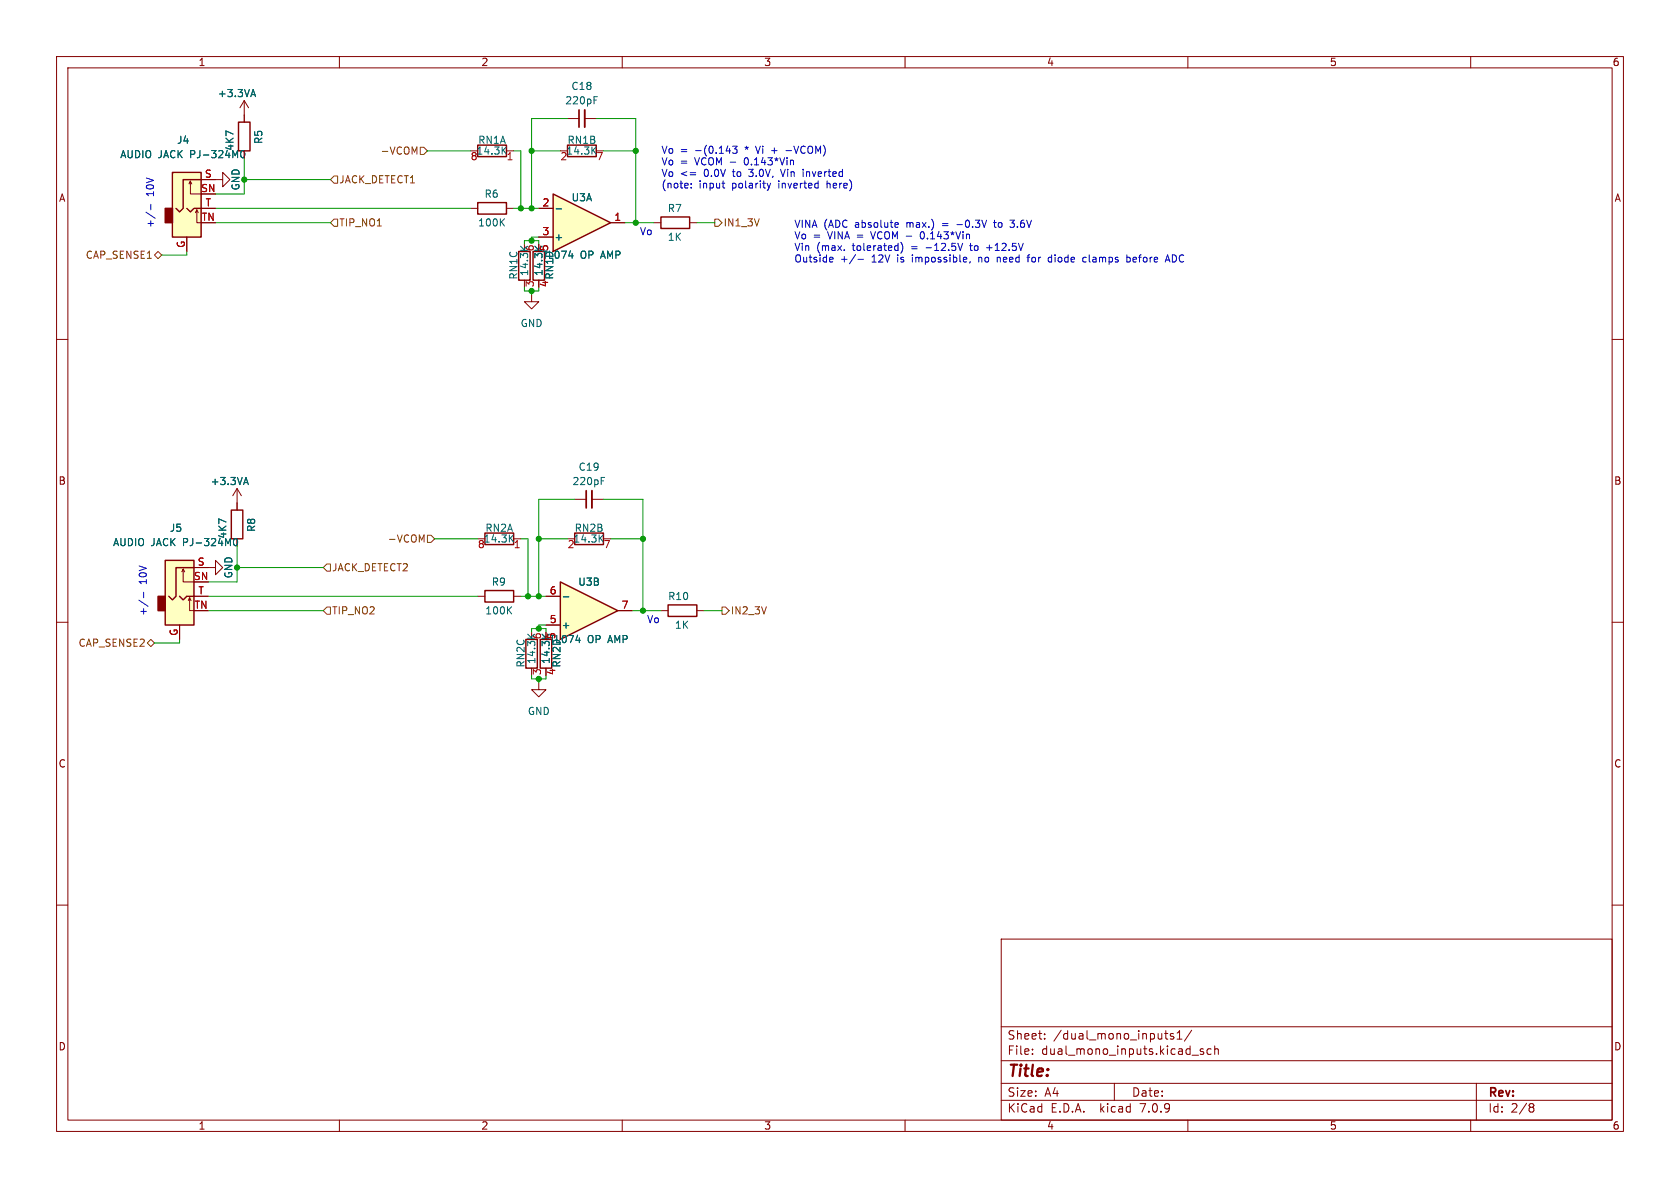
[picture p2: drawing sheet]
<svg xmlns="http://www.w3.org/2000/svg" width="297mm" height="210mm" viewBox="0 0 297 210" stroke-linecap="round" stroke-linejoin="round" font-family="sans-serif">
<g fill="none" stroke="#840000" stroke-width=".18">
<path d="M10 10h277v190h-277zM12 12h273v186h-273zM60 10v2M110 10v2M160 10v2M210 10v2M260 10v2M10 60h2M285 60h2M10 110h2M285 110h2M10 160h2"/>
<path d="M285 160h2M177 166h108v32h-108zM60 198v2M110 198v2M160 198v2M177 194.5h108M177 191.5h108M177 187.5h108M177 181.5h108M182.5 186.3v.1M182.5 185.5v.1M184.7 183.6v.1"/>
<path d="M184.7 182.8v.1M197 191.5v3M205.9 182.7h.6M206.3 183.7h.2M207.5 182.8l-.4-.1-.2 .2 .1 .2 .5 .2v.3h-.6M208.1 183.7h.9M208.1 182.6l.4-.4v1.5M210 198v2M210.7 182.1l-1.3 2M210.7 186.5h1.2M212.7 185.5l-.3-.1-.2 .2v.2l.5 .2v.3h-.5M214.1 185.5l-.4-.1-.3 .3v.4l.1 .2h.6"/>
<path d="M214.7 185.5l.3-.1 .3 .1 .1 .9M214.7 184.9v1.5M260 198v2M261 191.5v6.5M270.6 195.1h.3l.3 .3-.3 .3M270.6 195.7h.3M270.9 195.7l.2 .2 .1 .4-.3 .3h-.3"/>
</g>
<path d="M97.8 34.3l10.1 5.1-10.1 5.1z" fill="#ffffc2"/>
<path d="M97.8 34.3l10.1 5.1-10.1 5.1zM29.2 99.1h5.1v11.4h-5.1zM31.7 105.4l.7 .6 .6-.6h1.3M34.3 100.3h-3.2v5.1l-.6 .6-.7-.6" fill="none" stroke="#840000" stroke-width=".25"/>
<path d="M95.2 36.8h2.6M107.9 39.4h2.6M95.2 41.9h2.6M31.7 110.5v2.5M32.1 101.1l.3-.5v2.3h1.9M32.4 100.6l.2 .5M33.3 106.2l.2-.5v2.3h.8M33.5 105.7l.3 .5M34.3 100.3h2.5M34.3 105.4h2.5M95.2 120.7v1.2h1.3l-1.3 1.3-1.2-1.3h1.2" fill="none" stroke="#840000" stroke-width=".18"/>
<path d="M98.3 36.9h1M41.4 95.3l.2-.1a.68 .68 0 0 1 .4 .6 .68 .68 0 0 1-.4 .7l-.2-.2-.1-.3z" fill="none" stroke="#006464" stroke-width=".18"/>
<path d="M29.2 99.1h5.1v11.4h-5.1z" fill="#ffffc2" stroke="#ffffc2" stroke-width=".18"/>
<path d="M27.9 105.4h1.3v2.6h-1.3z" fill="#840000" stroke="#840000" stroke-width=".25"/>
<path d="M99.1 102.9l10.1 5.1-10.1 5z" fill="#ffffc2"/>
<g fill="none" stroke="#840000" stroke-width=".25">
<path d="M30.5 30.5h5.1v11.4h-5.1zM33 36.8l.7 .7 .6-.7h1.3M35.6 31.8h-3.2v5l-.7 .7-.6-.7M42.2 21.6h2v5.1h-2zM84.5 35.8h5v2h-5zM84.5 25.7h5v2h-5zM100.3 25.7h5.1v2h-5.1zM116.8 38.4h5.1v2h-5.1zM91.7 44.5h2v5h-2zM94.2 44.5h2.1v5h-2.1zM40.9 90.2h2v5.1h-2zM85.7 94.2h5.1v2.1h-5.1z"/>
<path d="M101.6 94.2h5.1v2.1h-5.1zM85.7 104.4h5.1v2h-5.1zM93 113h2v5.1h-2zM95.5 113h2v5.1h-2zM99.1 102.9l10.1 5.1-10.1 5zM118.1 106.9h5.1v2.1h-5.1z"/>
</g>
<g fill="none" stroke="#840000" stroke-width=".18">
<path d="M43.2 17.8v3.8M43.2 17.8l.7 1.3M43.2 17.8l-.8 1.3M33.4 32.5l.3-.5v2.3h1.9M33.7 32l.2 .5M34.5 37.6l.3-.5v2.3h.8M34.8 37.1l.3 .5M35.6 31.8h3.8v-1.3l1.2 1.3-1.2 1.2v-1.2M35.6 36.8h2.5M43.2 26.7v1.2M83.2 26.7h1.3M83.2 36.8h1.3"/>
<path d="M89.5 26.7h1.3M89.5 36.8h1.3M95.2 36.8h2.6M99.1 26.7h1.2M100.3 21h2.1M103.4 21h2M105.4 26.7h1.3M107.9 39.4h2.6M115.6 39.4h1.2M121.9 39.4h1.3M33 41.9v2.6M92.7 43.2v1.3"/>
<path d="M92.7 49.5v1.3M94 52.1v1.2h1.2l-1.2 1.3-1.3-1.3h1.3M95.2 41.9h2.6M41.9 86.4l.8 1.2M41.9 86.4v3.8M41.9 95.3v1.2M41.9 86.4l-.8 1.2M84.5 95.3h1.2M90.8 95.3h1.3M100.3 95.3h1.3M101.6 88.3h2M104.6 88.3h2.1"/>
<path d="M106.7 95.3h1.2M31.7 110.5v2.5M34.3 100.3h3.8v-1.2l1.3 1.2-1.3 1.3v-1.3M34.3 105.4h2.5M84.5 105.4h1.2M90.8 105.4h1.3M94 111.8v1.2M94 118.1v1.3M96.5 110.5h2.6M96.5 105.4h2.6M109.2 108h2.6M116.8 108h1.3"/>
<path d="M123.2 108h1.3"/>
</g>
<g fill="none" stroke="#006464" stroke-width=".18">
<path d="M44.4 16.7h.7M44.8 15.8l.4 1.3M105 17.7h.4M105 17.1h.6M42.7 26.7l.1-.1a.68 .68 0 0 1 .5 .6 .68 .68 0 0 1-.5 .7l-.1-.1-.2-.4zM88.6 39.2l.6 .7M89 26.5l.5 .7M89.2 38.7l-.7 .7M89.5 26l-.7 .7M98.3 36.9h1M104.8 26.5l.6 .7M105.4 26l-.7 .7"/>
<path d="M92 43.5l.7 .7M93.3 43.5l-.7 .6M95.8 43.5l-.7 .6M41.4 95.3l.2-.1a.68 .68 0 0 1 .4 .6 .68 .68 0 0 1-.4 .7l-.2-.2-.1-.3zM43.2 85.3h.6M43.5 84.4l.4 1.3M90.2 95.1l.6 .7M90.8 94.6l-.8 .7M106.1 95.1l.5 .7M106.3 85h.4M106.3 84.4h.6M106.6 94.6l-.7 .7"/>
<path d="M89.9 107.8l.6 .7M90.5 107.3l-.8 .7M93.3 112.1l.7 .7M94.6 112.1l-.8 .5M97.1 112.1l-.7 .5M99.6 105.5h1"/>
</g>
<path d="M103.4 19.4v3.1M104.6 86.7v3.1" fill="none" stroke="#840000" stroke-width=".33"/>
<path d="M102.4 19.4v3.1M103.6 86.7v3.1" fill="none" stroke="#840000" stroke-width=".3"/>
<path d="M30.5 30.5h5.1v11.4h-5.1z" fill="#ffffc2" stroke="#ffffc2" stroke-width=".18"/>
<path d="M29.2 36.8h1.3v2.6h-1.3z" fill="#840000" stroke="#840000" stroke-width=".25"/>
<path d="M59.1 38.7h.6v1.3h-.6l-.7-.6zM59.1 31.1h.6v1.3h-.6l-.7-.6zM73.3 26.9l.4-.9v1.2M74.3 26h.6l.7 .7-.7 .6h-.6zM126.4 38.7h.6l.6 .7-.6 .6h-.6zM27.3 45.1l.6-.6 .7 .6-.7 .6zM57.8 99.7h.6v1.3h-.6l-.7-.7zM74.5 95.5l.5-.9v1.2M75.6 94.6h.6l.6 .7-.6 .6h-.6zM26 113.7l.7-.7 .6 .7-.6 .6zM57.8 107.3h.6v1.3h-.6l-.7-.6zM127.6 107.3h.7l.6 .7-.6 .6h-.7z" fill="none" stroke="#725600" stroke-width=".18"/>
<g fill="none" stroke="#0000c2" stroke-width=".18">
<path d="M25.8 37.5l1.6 1.1M26.7 36.1v1M122 30.5h1M122 30.9h1M122.2 33.1v.1M122.2 32.5v.1M127.6 32.4h.5M127.9 33.2h.2M128.4 26.7h.8M129.5 25.8h.8l-.4 .5 .3 .1v.6l-.1 .1-.6-.1M133.6 25.8l.4 1.3M135.6 32.4l.3 .8"/>
<path d="M135.9 33.2l-.1 .3M136.2 32.4l-.3 .8M136.4 26.6h1M138 29.9l.4 1.3M139 26.6h.9M140.1 28.3l.2 .2v.7M142 29.9v.1M142 30.4v.8M158.4 39.3l.4 .1v.2l-.6 .2M169.2 39.7h.9M175.6 39.3h.5M175.8 38.9v1.1l.3 .2"/>
<path d="M178.5 38.9h.8l-.4 .5 .3 .1M146.8 45.5h.4l.1 .3-.6 .1M147.2 46.3h-.4M149.3 44.2v.1M151.3 45l-1.1 1.6M151.7 45.8h1M153.9 41l.4 1.2M158.8 40.1l-.4 .1M159.3 42.9a1.49 1.49 0 0 1 0 1.8M162.8 41.2v.8l.3 .2M170.2 43l-.4 1.3M171.4 43.4h.5"/>
<path d="M171.5 46.3l-.1 .2M171.6 43v1.2M173 45.5v.8M173.2 45.5l-.2 .1M174.4 43.8h1M176.3 45.5v.8M176.7 45.5l-.4 .1M178.6 40.1h.6M181.6 45.5h.4M182 45.1l-.3 .1v1.1M185.4 46.3h.5M185.4 45.5h.5"/>
<path d="M185.9 45.1v1.2M191.4 46.1l.3 .2h.3M192 45.5h-.3l-.3 .2M199.2 45.5h.4l.2 .2-.1 .6h-.5M199.2 45.1v1.2M200.4 45.5v.8M200.9 45.8l-.6 .1M206 46.3l.4-1.2 .4 1.2M206.1 46h.6M207.6 45.1h-.3v1.2h.3M24.5 106.1l1.7 1.1M25.4 104.7v1"/>
</g>
<g fill="none" stroke="#009600" stroke-width=".18">
<path d="M38.1 39.4h20.3M38.1 36.8h45.1M38.1 34.3h5.1M43.2 27.9v3.9h15.2M75.6 26.7h7.6M90.8 36.8h4.4M90.8 26.7h1.3v10.1M94 26.7h5.1M100.3 21h-6.3v15.8M105.4 21h7v18.4M106.7 26.7h5.7M110.5 39.4h5.1"/>
<path d="M123.2 39.4h3.2M33 44.5v.6h-4.4M92.7 43.2v-.7h2.5v.7M92.7 50.8v.6h2.5v-.6M94 51.4v.7M95.2 41.9h-1.2v.6M41.9 96.5v3.8h15.2M76.8 95.3h7.7M92.1 95.3h1.2v10.1M95.2 95.3h5.1M101.6 88.3h-6.4v17.1M106.7 88.3h7v19.7"/>
<path d="M107.9 95.3h5.8M31.7 113v.7h-4.4M36.8 102.9h5.1M36.8 108h20.3M36.8 105.4h47.7M92.1 105.4h4.4M94 111.8v-.7h2.5v.7M94 119.4v.6h2.5v-.6M96.5 110.5h-1.3v.6M111.8 108h5M124.5 108h3.1M95.2 120v.7"/>
</g>
<g fill="#009600" stroke="#009600" stroke-width=".18">
<circle cx="95.2" cy="95.3" r=".46"/>
<circle cx="94" cy="51.4" r=".46"/>
<circle cx="95.2" cy="111.1" r=".46"/>
<circle cx="95.2" cy="105.4" r=".46"/>
<circle cx="41.9" cy="100.3" r=".46"/>
<circle cx="95.2" cy="120" r=".46"/>
<circle cx="93.3" cy="105.4" r=".46"/>
<circle cx="113.7" cy="95.3" r=".46"/>
<circle cx="113.7" cy="108" r=".46"/>
<circle cx="112.4" cy="39.4" r=".46"/>
<circle cx="112.4" cy="26.7" r=".46"/>
<circle cx="94" cy="42.5" r=".46"/>
<circle cx="43.2" cy="31.8" r=".46"/>
<circle cx="94" cy="26.7" r=".46"/>
<circle cx="92.1" cy="36.8" r=".46"/>
<circle cx="94" cy="36.8" r=".46"/>
</g>
<text font-size="2.8" fill="#840000" x="178" y="190.9">Title:</text>
<g font-size="2.1" fill="#840000">
<text x="178" y="184">Sheet:</text>
<text x="186.2" y="184">/dual_mono_inputs1/</text>
<text x="178" y="186.7">File:</text>
<text x="184.1" y="186.7">dual_mono_inputs.kicad_sch</text>
<text x="178" y="196.9">KiCad</text>
<text x="178" y="194.1">Size:</text>
<text x="184.7" y="194.1">A4</text>
<text x="185.7" y="196.9">E.D.A.</text>
<text x="194.6" y="196.9">kicad</text>
<text x="200" y="194.1">Date:</text>
<text x="201.8" y="196.9">7.0.9</text>
<text x="263" y="194.3">Rev:</text>
<text x="263" y="196.9">Id:</text>
<text x="267.1" y="196.9">2/8</text>
</g>
<g font-size="1.8" fill="#840000">
<text x="35" y="11.9">1</text>
<text x="85" y="11.9">2</text>
<text x="135" y="11.9">3</text>
<text x="185" y="11.9">4</text>
<text x="235" y="11.9">5</text>
<text x="285" y="11.9">6</text>
<text x="10.3" y="35.9">A</text>
<text x="285.3" y="35.9">A</text>
<text x="94.7" y="44.5" transform="rotate(-90 94.7 44.5)">6</text>
<text x="94.7" y="50.9" transform="rotate(-90 94.7 50.9)">3</text>
<text x="10.3" y="85.9">B</text>
<text x="285.3" y="85.9">B</text>
<text x="96" y="113.1" transform="rotate(-90 96 113.1)">6</text>
<text x="96" y="119.5" transform="rotate(-90 96 119.5)">3</text>
<text x="10.3" y="135.9">C</text>
<text x="285.3" y="135.9">C</text>
<text x="10.3" y="185.9">D</text>
<text x="285.3" y="185.9">D</text>
<text x="35" y="199.9">1</text>
<text x="85" y="199.9">2</text>
<text x="135" y="199.9">3</text>
<text x="185" y="199.9">4</text>
<text x="235" y="199.9">5</text>
<text x="285" y="199.9">6</text>
</g>
<g font-size="1.8" fill="#006464">
<text x="38.4" y="17.4">+3.3VA</text>
<text x="100.9" y="16.1">C18</text>
<text x="99.8" y="18.6">220pF</text>
<text x="21.2" y="28.2">AUDIO JACK</text>
<text x="31.2" y="25.6">J4</text>
<text x="33.7" y="28.2">PJ-324M0</text>
<text x="41.5" y="26.8" transform="rotate(-90 41.5 26.8)">4K7</text>
<text x="46.6" y="25.6" transform="rotate(-90 46.6 25.6)">R5</text>
<text x="84.1" y="27.5">14.3K</text>
<text x="84.4" y="25.6">RN1A</text>
<text x="100" y="27.5">14.3K</text>
<text x="100.2" y="25.6">RN1B</text>
<text x="42.6" y="33.8" transform="rotate(-90 42.6 33.8)">GND</text>
<text x="85.6" y="35.2">R6</text>
<text x="101" y="35.8">U3A</text>
<text x="84.4" y="40.2">100K</text>
<text x="118" y="37.7">R7</text>
<text x="95.8" y="45.9">TL074</text>
<text x="97.9" y="42.8">+</text>
<text x="102.6" y="45.9">OP AMP</text>
<text x="118" y="42.8">1K</text>
<text x="91.7" y="49.5" transform="rotate(-90 91.7 49.5)">RN1C</text>
<text x="93.6" y="48.9" transform="rotate(-90 93.6 48.9)">14.3K</text>
<text x="96.1" y="48.9" transform="rotate(-90 96.1 48.9)">14.3K</text>
<text x="98" y="49.5" transform="rotate(-90 98 49.5)">RN1D</text>
<text x="91.9" y="58">GND</text>
<text x="102.2" y="83.4">C19</text>
<text x="37.2" y="86">+3.3VA</text>
<text x="101.1" y="86">220pF</text>
<text x="29.9" y="94.2">J5</text>
<text x="40.2" y="95.3" transform="rotate(-90 40.2 95.3)">4K7</text>
<text x="45.3" y="94.1" transform="rotate(-90 45.3 94.1)">R8</text>
<text x="85.7" y="94.2">RN2A</text>
<text x="101.5" y="94.2">RN2B</text>
<text x="19.9" y="96.7">AUDIO JACK</text>
<text x="32.4" y="96.7">PJ-324M0</text>
<text x="85.4" y="96.1">14.3K</text>
<text x="101.3" y="96.1">14.3K</text>
<text x="41.3" y="102.3" transform="rotate(-90 41.3 102.3)">GND</text>
<text x="86.8" y="103.7">R9</text>
<text x="102.1" y="103.7">U3B</text>
<text x="118" y="106.3">R10</text>
<text x="85.7" y="108.8">100K</text>
<text x="97.1" y="113.9">TL074</text>
<text x="99.2" y="111.4">+</text>
<text x="103.8" y="113.9">OP AMP</text>
<text x="119.2" y="111.4">1K</text>
<text x="92.9" y="118.1" transform="rotate(-90 92.9 118.1)">RN2C</text>
<text x="94.8" y="117.5" transform="rotate(-90 94.8 117.5)">14.3K</text>
<text x="97.4" y="117.5" transform="rotate(-90 97.4 117.5)">14.3K</text>
<text x="99.3" y="118.1" transform="rotate(-90 99.3 118.1)">RN2D</text>
<text x="93.2" y="126.6">GND</text>
</g>
<g font-size="1.8" fill="#725600">
<text x="67.2" y="27.5">-VCOM</text>
<text x="59.9" y="32.6">JACK_DETECT1</text>
<text x="59.9" y="40.2">TIP_NO1</text>
<text x="127.8" y="40.2">IN1_3V</text>
<text x="15.1" y="45.9">CAP_SENSE1</text>
<text x="58.6" y="101.2">JACK_DETECT2</text>
<text x="68.5" y="96.1">-VCOM</text>
<text x="58.6" y="108.8">TIP_NO2</text>
<text x="129.1" y="108.8">IN2_3V</text>
<text x="13.8" y="114.5">CAP_SENSE2</text>
</g>
<g font-size="1.8" fill="#a90000">
<text x="83.1" y="28.7">8</text>
<text x="89.5" y="28.7">1</text>
<text x="99" y="28.7">2</text>
<text x="105.3" y="28.7">7</text>
<text x="35.5" y="34">SN</text>
<text x="36.1" y="31.5">S</text>
<text x="35.6" y="39.1">TN</text>
<text x="36.2" y="36.6">T</text>
<text x="95.8" y="36.6">2</text>
<text x="95.8" y="41.7">3</text>
<text x="108.5" y="39.1">1</text>
<text x="32.8" y="43.9" transform="rotate(-90 32.8 43.9)">G</text>
<text x="97.2" y="44.5" transform="rotate(-90 97.2 44.5)">5</text>
<text x="97.2" y="50.9" transform="rotate(-90 97.2 50.9)">4</text>
<text x="34.9" y="100.1">S</text>
<text x="84.4" y="97.2">8</text>
<text x="90.7" y="97.2">1</text>
<text x="100.3" y="97.2">2</text>
<text x="106.6" y="97.2">7</text>
<text x="34.2" y="102.6">SN</text>
<text x="34.3" y="107.7">TN</text>
<text x="35" y="105.2">T</text>
<text x="97.1" y="105.2">6</text>
<text x="109.8" y="107.7">7</text>
<text x="31.5" y="112.5" transform="rotate(-90 31.5 112.5)">G</text>
<text x="97.1" y="110.2">5</text>
<text x="98.5" y="113.1" transform="rotate(-90 98.5 113.1)">5</text>
<text x="98.5" y="119.5" transform="rotate(-90 98.5 119.5)">4</text>
</g>
<g font-size="1.8" fill="#0000c2">
<text x="116.8" y="27.3">Vo</text>
<text x="116.8" y="29.3">Vo</text>
<text x="120.2" y="27.3">=</text>
<text x="120.2" y="29.3">=</text>
<text x="123" y="27.3">-(0.143</text>
<text x="123" y="29.3">VCOM -</text>
<text x="132" y="27.3">*</text>
<text x="132" y="29.3">0.143*Vin</text>
<text x="134.2" y="27.3">Vi</text>
<text x="137" y="27.3">+</text>
<text x="139.8" y="27.3">-VCOM)</text>
<text x="27.3" y="34.7" transform="rotate(-90 27.3 34.7)">10V</text>
<text x="116.8" y="31.4">Vo</text>
<text x="116.8" y="33.4">(note:</text>
<text x="120.2" y="31.4">&lt;=</text>
<text x="123.6" y="33.4">input</text>
<text x="124.6" y="31.4">0.0V</text>
<text x="129.5" y="33.4">polarity</text>
<text x="129.8" y="31.4">to</text>
<text x="132.9" y="31.4">3.0V,</text>
<text x="137.9" y="33.4">inverted</text>
<text x="138.8" y="31.4">Vin</text>
<text x="142.8" y="31.4">inverted</text>
<text x="146.6" y="33.4">here)</text>
<text x="27.3" y="40.4" transform="rotate(-90 27.3 40.4)">+/-</text>
<text x="113" y="41.7">Vo</text>
<text x="140.3" y="40.4">VINA (ADC</text>
<text x="151.3" y="40.4">absolute</text>
<text x="160.5" y="40.4">max.)</text>
<text x="167" y="40.4">=</text>
<text x="169.8" y="40.4">-0.3V</text>
<text x="176.6" y="40.4">to</text>
<text x="179.7" y="40.4">3.6V</text>
<text x="140.3" y="42.4">Vo</text>
<text x="140.3" y="44.4">Vin</text>
<text x="140.3" y="46.5">Outside</text>
<text x="143.7" y="42.4">=</text>
<text x="144.3" y="44.4">(max.</text>
<text x="146.5" y="42.4">VINA =</text>
<text x="148.6" y="46.5">+/-</text>
<text x="150.8" y="44.4">tolerated)</text>
<text x="154.2" y="46.5">12V</text>
<text x="154.5" y="42.4">VCOM -</text>
<text x="158.9" y="46.5">is</text>
<text x="161.4" y="44.4">=</text>
<text x="161.7" y="46.5">impossible,</text>
<text x="163.6" y="42.4">0.143*Vin</text>
<text x="164.1" y="44.4">-12.5V</text>
<text x="172.2" y="44.4">to</text>
<text x="173.6" y="46.5">no</text>
<text x="175.2" y="44.4">+12.5V</text>
<text x="177.1" y="46.5">need</text>
<text x="182.8" y="46.5">for</text>
<text x="186.6" y="46.5">diode</text>
<text x="192.9" y="46.5">clamps</text>
<text x="200.8" y="46.5">before</text>
<text x="208" y="46.5">ADC</text>
<text x="26" y="103.3" transform="rotate(-90 26 103.3)">10V</text>
<text x="26" y="109" transform="rotate(-90 26 109)">+/-</text>
<text x="114.3" y="110.2">Vo</text>
</g>
</svg>
